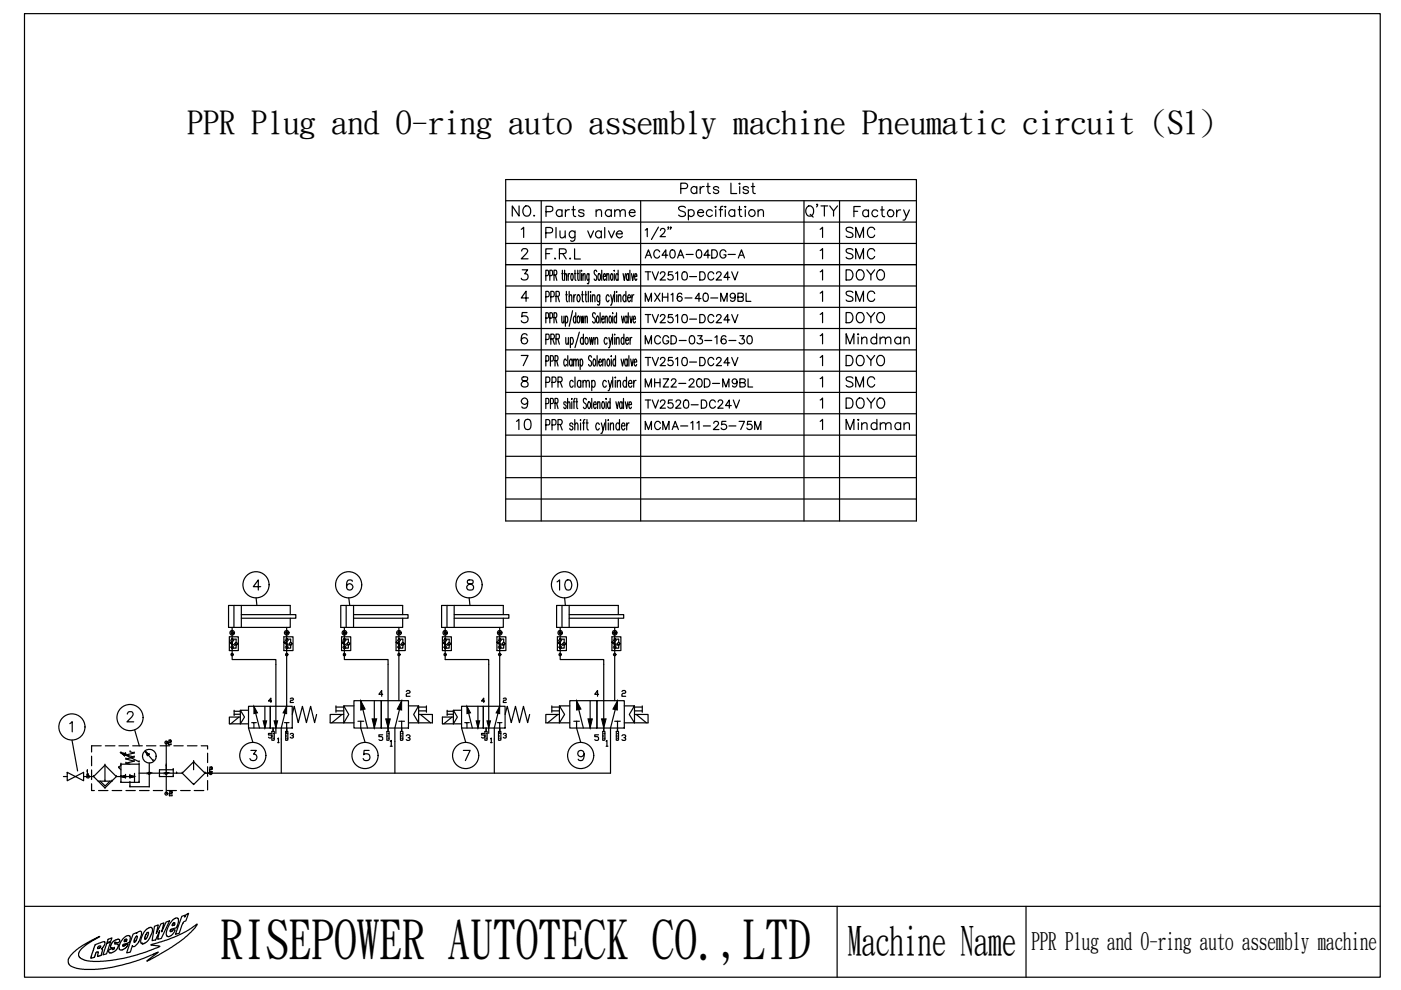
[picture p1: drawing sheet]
<svg xmlns="http://www.w3.org/2000/svg" width="297mm" height="210mm" viewBox="0 0 297 210" stroke-linecap="round" stroke-linejoin="round" font-family="sans-serif">
<path d="M5.2 2.9h287.4v204.3h-287.4z" fill="none" stroke="#000" stroke-width=".25"/>
<g fill="none" stroke="#000" stroke-width=".25">
<path d="M44 163.9h85.4M5.2 192.2h287.4M22.9 199.2l.8-.3-.2 .7-.8 .3zM24.4 199.9h.1M24.4 199.9a.36 .36 0 0 0 .2 .3 .36 .36 0 0 0 .4 0l.1 .4-.3 .7-1 .7h-.7l-.1-.3 .1-.4 .7-.2 .1 .3 .3-.3M24.4 199.9l.2-.1a.44 .44 0 0 0 .6 0 .44 .44 0 0 0 0-.6h-.6l-.6 .4-.5 .9a.46 .46 0 0 0 .2 .5 .46 .46 0 0 0 .5 0v.1M26.2 198.9l.5-.4 .5-.2 .3 .1 .1 .3-.1 1-1 .4a.33 .33 0 0 0-.4 .1 .33 .33 0 0 0 0 .4l.7-.3 .4-.1v.1l-.6 .7-.5 .4h-.5l-.3-.1v-.8l.1-.5zM26.4 199.3l.1-.1a.21 .21 0 0 1 .4 0 .21 .21 0 0 1-.2 .3l-.1 .1a.19 .19 0 0 1-.3 0 .19 .19 0 0 1 .1-.3zM28.2 198l.7-.2v.1l.7-.4h.3a3.5 3.5 0 0 1-1.6 3.2l-.2-.1v-.1l-.5 1.4-.7 .1zM28.8 198.6a.22 .22 0 0 1 .3 0 .22 .22 0 0 1 0 .3l-.3 .5a.27 .27 0 0 1-.1 .3 .27 .27 0 0 1-.3 0zM30.7 197.4l.4-.5 .7-.2a.65 .65 0 0 1 .6 .4 .65 .65 0 0 1-.2 .7l-1 1.8-.6 .5h-.4l-.3-.2-.1-.6zM31.2 197.7a.25 .25 0 0 1 .3 .2 .25 .25 0 0 1-.1 .3l-.4 .8a.21 .21 0 0 1-.3 .1 .21 .21 0 0 1 0-.4z"/>
<path d="M32.8 196.4l.8-.3-.5 1.8 1-2 .6-.2-.4 1.9 .9-2.1 .8-.3-1.8 3.8-.8 .2 .5-1.9-.9 2-.8 .1zM36.4 195.3l1-.7a.7 .7 0 0 1 .3 1.2l-.1 .6a.84 .84 0 0 1-1 .5l-.5 .3a.23 .23 0 0 0 .1 .4 .23 .23 0 0 0 .3-.3h.1a.29 .29 0 0 1 .4-.1 .29 .29 0 0 1-.1 .5l-.4 .5-.6 .4h-.4l-.2-.3-.1-.6 .3-.8zM36.8 195.7a.24 .24 0 0 1 .3 .1 .24 .24 0 0 1-.2 .3l-.1 .1a.21 .21 0 0 1-.3 0 .21 .21 0 0 1 .1-.3zM36.9 196.1h.1M38.6 194.3l.7-.3-.2 .5 .3-.5 .6-.4-.7 1.7a.95 .95 0 0 0-.7 .9l-.6 1.7-.8 .2zM177.5 192.2v15M217.5 192.2v15M15.4 202.2l2.2-1.8 3.6-1.8-2.8 1.7-1.2 .9-.5 1v.4l.3 .5 1.5 .6 2.7 .1 2.6-.2 3.6-.7 3.4-1 3.1-1.2-.3-.2-1.6-.2 5-1.6 2.5-1.2 2.3-1.6-.8 1.3-2.5 2.2-2.9 1.9-4.5 2.5 2.5-1.9-4.9 1.9-5 1.3-3.6 .4h-2.6l-1.9-.4-1-.7-.1-.9zM20.1 200.3l1.4-.5a.4 .4 0 0 1 .4-.2 .4 .4 0 0 1 .4 .3l-.2 .5-.6 .7 .2 .2-.2 .9a.68 .68 0 0 1-.8 .5v-.4a.27 .27 0 0 0 .2-.3 .27 .27 0 0 0-.3-.2l-.3 .2-.2 .9-.5 .2a.23 .23 0 0 1-.4 0 .23 .23 0 0 1 .2-.4zM20.8 200.8l.1-.2a.23 .23 0 0 1 .4-.1 .23 .23 0 0 1-.1 .4l-.2 .2a.18 .18 0 0 1-.2 0 .18 .18 0 0 1-.1-.3zM21.1 201h.1M21.7 201.2h.1"/>
<path d="M22.6 200l.8-.3-.8 2.5-.8 .3zM24.2 201.1h.1M30.3 200.1h.1"/>
</g>
<!-- layer: 1 -->
<g fill="none" stroke="#000" stroke-width=".25">
<path d="M48.6 135h1.9v2.9h-1.9zM48.7 136.2l.4 .3-.4-.3 .5 .2-.1 .1zM48.9 135.7a1.06 1.06 0 0 1 0 1.6M49.3 137.4h.1M49.2 135.5l.1 .1zM49.2 136.5l-.5-.3 .4 .4 .2-.2-.6-.2 1.1 .6M49.2 133v6.8h9.3v15.7M49.2 135.5h.9v.7M49.6 135.7a1.02 1.02 0 0 0 0 1.6M49.6 128.4v4.6M49.7 136.5l.4 .3 .3-.3M50.1 136.8v.6h-.9"/>
<path d="M51.2 130.3h11.5v.8h-11.5M51.2 128.4v4.6M60.2 135h1.9v2.9h-1.9zM60.2 136.2l.4 .3-.4-.3 .5 .2-.1 .1zM60.4 135.7a1.06 1.06 0 0 1 0 1.6M60.7 135.5l.1 .1zM60.7 136.5l-.5-.3 .5 .4 .1-.2-.6-.2 1.1 .6M60.8 137.4h.1M60.8 135.5h.8v.7M60.8 133v5.8M60.8 139v10.7l-1.2 4.7v9.5M60.9 137.4h.1"/>
<path d="M61.2 135.7a.99 .99 0 0 0 0 1.6M61.3 136.5l.3 .3 .4-.3M61.5 130.3v-1.9h-13v4.6h13v-1.9M61.6 136.8v.6h-.8M72.4 135h2v2.9h-2zM72.5 136.2l.4 .3-.4-.3 .5 .2-.1 .1zM72.7 135.7a1.06 1.06 0 0 1 0 1.6M73 135.4h.1v.2zM73 135.5l.1 .1zM73 136.5l-.5-.3 .4 .4 .2-.2-.6-.2 1.1 .6M73.1 137.4h.1M73 137.3l.1 .2z"/>
<path d="M73 133v6.8h9.3v15.3M73 135.5h.9v.7M73.4 135.7a.99 .99 0 0 0 0 1.6M73.4 128.4v4.6M73.5 136.5l.4 .3 .3-.3M73.9 136.8v.6h-.9M75 130.3h11.5v.8h-11.5M75 128.4v4.6M84 135h1.9v2.9h-1.9zM84 136.2l.4 .3-.4-.3 .6 .2-.1 .1zM84.2 135.7a1.06 1.06 0 0 1 0 1.6M84.5 135.5l.2-.1-.2 .1 .2 .1z"/>
<path d="M84.5 136.5l-.5-.3 .5 .4 .1-.2-.6-.2 1.1 .6M84.6 137.4h.1M84.6 133v5.8M84.6 139v9.6M84.6 135.5h.8v.7M84.7 137.4h.1M84.9 135.7a.99 .99 0 0 0 0 1.6M85.1 136.5l.3 .3 .4-.3M85.4 130.3v-1.9h-13.2v4.6h13.2v-1.9M85.4 136.8v.6h-.8M93.8 135h1.9v2.9h-1.9zM93.8 136.2l.5 .3-.5-.3 .5 .2v.1z"/>
<path d="M94 135.7a1.02 1.02 0 0 1 .1 1.6M94.4 137.4h.1M94.3 135.5l.1 .1zM94.3 136.5l-.5-.3 .5 .4 .1-.2-.6-.2 1.1 .6M94.4 133v6.8h9.2v15.7M94.4 135.5h.8v.7M94.5 137.4h.1M94.8 135.7a1.02 1.02 0 0 0-.1 1.6M94.8 128.4v4.6M94.9 136.5l.3 .3 .4-.3M95.2 136.8v.6h-.8M96.3 130.3h11.6v.8h-11.6"/>
<path d="M96.3 128.4v4.6M105.4 135h1.9v2.9h-1.9zM105.4 136.2l.4 .3-.4-.3 .5 .2-.1 .1zM105.6 135.7a1.02 1.02 0 0 1 0 1.6M106 137.4h.1M105.9 135.5l.1 .1zM105.9 136.5l-.5-.3 .5 .4v-.2l-.5-.2 1.1 .6M105.9 135.5h.9v.7M105.9 133v5.8M105.9 139v10.7l-1.1 4.7v9.5M106.1 137.4h.1M106.3 135.7a1.02 1.02 0 0 0 0 1.6"/>
<path d="M106.4 136.5l.4 .3 .3-.3M106.7 130.3v-1.9h-13.1v4.6h13.1v-1.9M106.8 136.8v.6h-.9M118.2 135h1.9v2.9h-1.9zM118.2 136.2l.4 .3-.4-.3 .5 .2-.1 .1zM118.4 135.7a1.02 1.02 0 0 1 0 1.6M118.8 137.4h.1M118.7 135.5l.1 .1zM118.7 136.5l-.5-.3 .4 .4 .2-.2-.6-.2 1.1 .6M118.8 133v6.8h9.2v15.3M118.8 135.5h.8v.7M118.9 137.4h.1"/>
<path d="M119.1 135.7a1.06 1.06 0 0 0 0 1.6M119.2 128.4v4.6M119.2 136.5l.4 .3 .4-.3M119.6 136.8v.6h-.8M120.7 130.3h11.5v.8h-11.5M120.7 128.4v4.6M129.7 135h1.9v2.9h-1.9zM129.8 136.2l.4 .3-.4-.3 .5 .2-.1 .1zM129.9 135.7a1.02 1.02 0 0 1 .1 1.6M130.4 137.4h.1M130.3 135.5l.1 .1zM130.3 136.5l-.5-.3 .4 .4 .1-.2-.5-.2 1.1 .6"/>
<path d="M130.3 135.5h.9v.7M130.3 133v5.8M130.3 139v9.6M130.5 137.4h.1M130.7 135.7a1.02 1.02 0 0 0 0 1.6M130.8 136.5l.4 .3 .3-.3M131.1 130.3v-1.9h-13.1v4.6h13.1v-1.9M131.2 136.8v.6h-.9M21.4 158.1h-2v1.3M22.3 158.1h2.1M25.2 158.1h2M25.6 159.6h.1"/>
<path d="M25.6 159.6l3.9 1.9M25.6 159.6l.8 .6M25.6 159.6l1 .2M26.6 159.8h.1M26.6 159.8l-.2 .4M27.6 159.4h.1M27.6 159.4l.8 .3M28.1 158.1h2.1M28.4 159.7h.1M28.4 159.7l-1.7 .4M30.9 159.4h.1M30.9 159.4l.7 .5"/>
<path d="M30.9 159.4l.4 .8M30.9 159.5l1.6 1.8M31.1 158.1h1.9M31.6 159.9h.1M31.6 159.9l-.3 .3M33.9 158.1h2.1M35.2 157.4h.1M35.2 157.4v10.8M35.7 157.6h.1M35.7 157.9h.1M35.7 157.6v.3M35.7 157.9h.6"/>
<path d="M35.9 157h.1M35.9 157.5h.1M35.9 157l-.2 .2M35.9 157h.2M35.9 157.5h.2M35.9 157.5l-.2 .1M36.1 157h.1M36.1 157.5h.1M36.1 157l.2 .2M36.3 157.2h.1M36.3 157.3h.1M36.3 157.9h.1"/>
<path d="M36.3 157.2v.1M36.3 157.3l-.2 .2M36.9 158.1h1.9M39.7 158.1h2.1M42.7 158.1h1.3v.7M44 159.7v2M49.6 150.6v1.1M49.6 150.8h1.4M49.6 151.4h1.4M50.7 152l-1.8 1.5M51 150.6v2.9h1.7M52.7 149.7h4.6v4.7h-4.6z"/>
<path d="M52.7 150.6h-1.7l.8 1.4-.8 1.5h-2.4v-1.5h2.4M53.4 153.2h.4v1.2M53.8 149.7l1.2 4.7M53.9 153.2h.4M56.2 149.7v4.7M57.3 149.7h4.7v4.7h-4.7zM57.6 155.1h.6v1.8l-.3 .1-.3-.1zM57.6 156.1h.3M57.9 155.5h.3M57.9 156.5h.3M57.9 154.4v.7M60.3 153.2h.5v2.3"/>
<path d="M60.6 155.1h.4v1.8l-.2 .1-.2-.1zM60.6 156.1h.2M60.8 155.5h.2M60.8 156.5h.2M60.8 153.2h.5M62 151.5l.4-1.8 .8 3.5 .9-3.5 .9 3.5 .9-3.5 .8 3.5 .4-1.7M71.2 149.7v1.3M71.2 149.9h1.7M71.2 150.7h1.7M72.5 151.5l-2.2 1.8M72.9 149.7v3.6h2.1M75 148.6h5.8v5.8h-5.8z"/>
<path d="M75 149.7h-2.1l1 1.8-1 1.8h-2.9v-1.8h2.9M75.9 152.9h.6v1.5M76.5 148.6l1.4 5.8M76.5 152.9h.6M79.4 148.6v5.8M80.8 148.6h5.8v5.8h-5.8zM82 155.1h.5v1.8l-.2 .1-.3-.1zM82 156.1h.3M82.3 155.5h.2M82.3 156.5h.2M84.6 152.9h.6v2.2M84.9 155.1h.5v1.8l-.2 .1-.3-.1z"/>
<path d="M84.9 156.1h.3M85.2 152.9h.6M85.2 148.6l-1.5 5.8v9.5M85.2 155.5h.2M85.2 156.5h.2M86.6 149.7h2.2l-1.1 1.8 1.1 1.8h2.9v-1.8h-2.9M88.8 149.7v3.6h-2.2M88.8 149.9h1.6M88.8 150.7h1.6M89.1 151.5l2.2 1.8M90.4 149.7v1.3M94.8 150.8h1.3"/>
<path d="M94.8 151.4h1.3M94.8 150.6v1.1M95.8 152l-1.7 1.5M96.1 150.6v2.9h1.8M97.9 149.7h4.6v4.7h-4.6zM97.9 150.6h-1.8l.9 1.4-.9 1.5h-2.3v-1.5h2.3M98.5 153.2h.5v1.2M99 149.7l1.1 4.7M99 153.2h.5M101.3 149.7v4.7M102.5 149.7h4.6v4.7h-4.6zM102.8 155.1h.5v1.8l-.2 .1-.3-.1z"/>
<path d="M102.8 156.1h.3M103.1 155.5h.2M103.1 156.5h.2M103.1 154.4v.7M105.5 153.2h.4v2.3M105.7 155.1h.5v1.8l-.3 .1-.2-.1zM105.7 156.1h.2M105.9 153.2h.5M105.9 155.5h.3M105.9 156.5h.3M107.1 151.5l.5-1.8 .8 3.5 .9-3.5 .8 3.5 .9-3.5 .9 3.5 .4-1.7M117 149.9h1.6"/>
<path d="M117 150.7h1.6M117 149.7v1.3M118.3 151.5l-2.2 1.8M118.6 149.7v3.6h2.2M120.8 148.6h5.8v5.8h-5.8zM120.8 149.7h-2.2l1.1 1.8-1.1 1.8h-2.9v-1.8h2.9M121.7 152.9h.5v1.5M122.2 152.9h.6M122.2 148.6l1.5 5.8M125.1 148.6v5.8M126.6 148.6h5.8v5.8h-5.8zM127.8 155.1h.5v1.8l-.3 .1-.2-.1z"/>
<path d="M127.8 156.1h.2M128 155.5h.3M128 156.5h.3M130.3 152.9h.6v1.5M130.9 152.9h.6M130.9 148.6l-1.5 5.8v9.5M132.4 149.7h2.1l-1.1 1.8 1.1 1.8h2.9v-1.8h-2.9M134.5 149.7v3.6h-2.1M134.5 149.9h1.7M134.5 150.7h1.7M134.9 151.5l2.2 1.8M136.2 149.7v1.3"/>
<path d="M13.4 164.6h.9M14.3 163.8l1.7 .8-1.7 .9zM16 164.6l1.7-.8v1.7zM17.7 164.6h2.1M18.4 164.2h.3M18.5 163.4h.1M18.5 164.2h.1M18.5 163.4l-.1 .1M18.5 163.4v.8M18.7 164.6h.1M18.7 164.2h.1M19.4 166.2v1.4h.6"/>
<path d="M19.4 160.3v2.1M19.4 163.3v2M19.8 164.6h.1M19.8 164.6l2.5 2.5M20.8 165.6h2.9M20.9 167.6h2M21.2 165.6l1.1 1 1-1M22.3 167.1h.1M22.3 162.2h.1M22.3 165.6h.1M22.3 162.2l-2.5 2.4M22.3 162.2v3.4"/>
<path d="M22.3 162.2l2.4 2.4M23.7 165.6h.1M23.8 167.6h2M24.7 164.6h.1M24.7 164.6l-2.4 2.5M24.7 164.6h3.8M25.2 162.7h.1M25.2 162.7l.4 .5M25.6 162.2h.1M25.6 164.6h.1M25.6 165.9h.1M25.6 162h.1"/>
<path d="M25.6 162.2l-.4 .5M25.6 162h3.9M25.6 165.9h3.9M25.6 164.6l1 .3M25.6 162v3.9M26.4 160.2h.1M26.6 164.4h.1M26.6 164.9h.1M26.6 164.4l-1 .2M26.6 164.4v.5M26.7 160.9h.1M26.7 160.1h.1"/>
<path d="M26.7 161.8h.1M26.7 160.9l1.7 .5M26.7 160.1l1.7 .4M26.7 161.8l.8 .2M26.7 167.6h2M27.5 165.9h.1M27.5 164.9h.1M27.5 164.4h.1M27.5 166.8h.1M27.5 164.4v.5M27.5 165.9v.9M27.5 164.4l1 .2"/>
<path d="M27.5 166.8h4.2M28.4 160.5h.1M28.4 161.4h.1M28.4 160.5l-1.7 .4M28.4 161.4l-1.7 .4M28.5 164.6h.1M28.5 164.2h.1M28.5 164.6l-1 .3M28.5 164.2v1.7M29.5 162h.1M29.5 161.5h.1M29.5 163.9h8"/>
<path d="M29.5 165.9h.1M29.5 162v3.9M29.6 167.6h2M31.3 160.2h.1M31.7 163.9h.1M31.7 163.9v2.9M31.7 161.8v2.1M32.5 161.3h.1M32.5 167.6h2M33.8 164.6h.1M33.8 164.6h2.9M35.2 168.2h.1"/>
<path d="M35.2 162.4h.1M35.2 162v.4M35.4 167.6h2M35.9 168.4h.1M35.9 168.7h.1M35.9 168.4v.3M35.9 168.7h.6M36.1 167.9h.1M36.1 168.3h.1M36.1 167.9l-.2 .1M36.1 167.9h.2M36.1 168.3h.2"/>
<path d="M36.1 168.3l-.2 .1M36.3 167.9h.1M36.3 168.3h.1M36.3 167.9l.2 .1M36.5 168h.1M36.5 168.1h.1M36.5 168.7h.1M36.5 168v.1M36.5 168.1l-.2 .2M36.7 163.2h.1M36.7 164.6h.1M36.7 163.2h-2.9v1.4"/>
<path d="M36.7 163.2v1.4M37.5 163.9h.1M37.5 163.9h1.1M38.3 167.6h2M38.6 163.9h.1M38.6 163.9l2.4 2.4M41 166.3h.1M41 161.5h.1M41 161.5l2.5 2.4M41 161.5v1.7M41 161.5l-2.4 2.4M41.2 167.6h2"/>
<path d="M42.5 163.9h.1M43.5 163.9h.1M43.5 163.9l-2.5 2.4M43.5 163.9h1.1M44 162.6v2M44 165.5v2M44.4 163.3h.1M44.4 163.6h.1M44.4 163.6h.6M44.4 163.3v.3M44.6 162.7h.1M44.6 163.2h.1"/>
<path d="M44.6 162.7l-.2 .2M44.6 162.7h.3M44.6 163.2h.3M44.6 163.2l-.2 .1M44.6 163.9h.1M44.9 162.7h.1M44.9 163.2h.1M44.9 162.7l.1 .2M45 162.9h.1M45 163h.1M45 162.9v.1M45 163l-.1 .2"/>
<circle cx="49.2" cy="135.5" r=".09"/>
<circle cx="49.2" cy="137.4" r=".09"/>
<circle cx="49.2" cy="137.4" r=".13"/>
<circle cx="49.2" cy="135.5" r=".12"/>
<circle cx="50.1" cy="136.5" r=".25"/>
<circle cx="60.8" cy="135.5" r=".13"/>
<circle cx="60.8" cy="137.4" r=".12"/>
<circle cx="60.8" cy="137.4" r=".07"/>
<circle cx="60.8" cy="135.5" r=".07"/>
<circle cx="61.6" cy="136.5" r=".25"/>
<circle cx="73" cy="135.5" r=".13"/>
<circle cx="73" cy="137.4" r=".12"/>
<circle cx="73.9" cy="136.5" r=".25"/>
<circle cx="84.6" cy="137.4" r=".09"/>
<circle cx="84.6" cy="137.4" r=".13"/>
<circle cx="84.6" cy="135.5" r=".11"/>
<circle cx="85.4" cy="136.5" r=".25"/>
<circle cx="94.4" cy="135.5" r=".1"/>
<circle cx="94.4" cy="137.4" r=".14"/>
<circle cx="94.4" cy="135.5" r=".13"/>
<circle cx="94.4" cy="137.4" r=".08"/>
<circle cx="95.2" cy="136.5" r=".25"/>
<circle cx="105.9" cy="135.5" r=".1"/>
<circle cx="105.9" cy="137.4" r=".12"/>
<circle cx="106" cy="137.4" r=".08"/>
<circle cx="106" cy="135.5" r=".12"/>
<circle cx="106.8" cy="136.5" r=".25"/>
<circle cx="118.8" cy="135.5" r=".1"/>
<circle cx="118.8" cy="137.4" r=".14"/>
<circle cx="118.8" cy="137.4" r=".08"/>
<circle cx="118.8" cy="135.5" r=".12"/>
<circle cx="119.6" cy="136.5" r=".25"/>
<circle cx="130.3" cy="135.5" r=".1"/>
<circle cx="130.3" cy="137.4" r=".12"/>
<circle cx="130.3" cy="137.4" r=".08"/>
<circle cx="130.3" cy="135.5" r=".12"/>
<circle cx="131.2" cy="136.5" r=".25"/>
<circle cx="31.6" cy="160.3" r="1.44"/>
<circle cx="31.7" cy="163.9" r=".2"/>
<circle cx="35.3" cy="164" r=".2"/>
</g>
<g fill="#000" stroke="#000" stroke-width=".21">
<path d="M25.6 159.6l1 .2-.2 .4zM30.9 159.4l.7 .5-.3 .3zM53.8 149.7l.8 1.4-.8 .2zM55.8 152.8h.7l-.3 1.6zM58.1 152.8h.8l-.4 1.6zM60.8 149.7v1.6l-.8-.2zM76.5 148.6l.9 1.7-.9 .3zM78.9 152.4h1l-.5 2zM81.8 152.4h.9l-.4 2zM85.2 148.6v2l-1-.3zM99 149.7l.8 1.4-.8 .2zM101 152.8h.7l-.4 1.6z"/>
<path d="M103.2 152.8h.8l-.4 1.6zM105.9 149.7v1.6l-.7-.2zM122.2 148.6l1 1.7-1 .3zM124.7 152.4h.9l-.5 2zM127.5 152.4h1l-.5 2zM130.9 148.6v2l-1-.3zM25.6 164.6l1-.2v.5zM27.5 164.4l1 .2-1 .3zM31.5 163.9h.4l-.4 .2zM31.5 163.8h.3l-.3 .1zM31.5 163.8h.3zM31.5 163.9l.3-.1 .1 .1z"/>
<path d="M35.1 163.9h.4l-.4 .2zM35.1 164.1h.3zM35.1 163.9l.3-.1 .1 .1zM35.1 164.1l.4-.2z"/>
<path d="M31.5 164.1h.3zM31.5 164.1l.4-.2z"/>
<path d="M35.1 163.8v.1l.3-.1zM35.1 163.8h.3z"/>
</g>
<!-- layer: TEXT -->
<g fill="none" stroke="#000" stroke-width=".25">
<path d="M57.6 148.6h-.7l.5-.6v.9M57.6 155.5h-.7v.3l.7 .2-.2 .5h-.3l-.2-.2M58.9 156.6l.1-.1v1M58.9 157.5h.3M61.5 148.2l.2-.2h.3l.2 .2-.2 .3h-.3l-.2 .1v.3h.7M61.5 155.7l.2-.2h.3l.2 .3-.3 .2M62 156l.2 .1-.2 .4h-.3l-.2-.2M81.1 147.2h-.8l.6-.8v1.2M81.1 155.8h-.8v.4h.6l.2 .2v.4l-.2 .2-.6-.2M82.7 157.2l.3-.2v1.2M82.7 158.2h.5M86.1 146.6l.2-.2h.4l.2 .2-.2 .4h-.4l-.2 .2v.4h.8"/>
<path d="M86.1 156l.2-.2h.4l.2 .2-.2 .4h-.2M86.7 156.4l.2 .2-.2 .4-.6-.2M102.7 148.6h-.6l.5-.6v.9M102.7 155.5h-.6v.3l.6 .2v.3l-.1 .2-.5-.2M104 156.6l.2-.1v1M104 157.5h.3M106.7 148.2l.2-.2h.3l.1 .3-.1 .2h-.3l-.2 .4h.6M106.7 155.7l.2-.2h.3l.1 .3-.3 .2M107.2 156l.1 .1-.1 .4h-.3l-.2-.2M126.9 147.2h-.8l.6-.8v1.2M126.9 155.8h-.8v.4h.6l.2 .2v.4l-.2 .2-.6-.2M128.5 157.2l.2-.2v1.2"/>
<path d="M128.5 158.2h.4M131.9 146.6l.2-.2h.4l.2 .2-.2 .4h-.4l-.2 .2v.4h.8"/>
</g>
<!-- layer: CONNECTIONS -->
<g fill="none" stroke="#000" stroke-width=".25">
<circle cx="49.2" cy="134.2" r=".25"/>
<circle cx="49.2" cy="138.8" r=".25"/>
<circle cx="49.2" cy="134.2" r=".5"/>
<circle cx="60.8" cy="138.8" r=".25"/>
<circle cx="60.8" cy="134.1" r=".24"/>
<circle cx="60.8" cy="134.2" r=".48"/>
<circle cx="73" cy="138.8" r=".25"/>
<circle cx="73" cy="134.1" r=".24"/>
<circle cx="73" cy="134.2" r=".48"/>
<circle cx="84.6" cy="134.1" r=".24"/>
<circle cx="84.6" cy="138.8" r=".23"/>
<circle cx="84.6" cy="134.2" r=".48"/>
<circle cx="94.4" cy="134.2" r=".48"/>
<circle cx="94.4" cy="134.2" r=".25"/>
<circle cx="94.4" cy="138.8" r=".24"/>
<circle cx="105.9" cy="134.2" r=".48"/>
<circle cx="105.9" cy="134.2" r=".26"/>
<circle cx="106" cy="138.8" r=".24"/>
<circle cx="118.8" cy="134.2" r=".48"/>
<circle cx="118.8" cy="134.2" r=".25"/>
<circle cx="118.8" cy="138.8" r=".24"/>
<circle cx="130.3" cy="134.2" r=".48"/>
<circle cx="130.3" cy="134.2" r=".25"/>
<circle cx="130.3" cy="138.8" r=".24"/>
<circle cx="35.3" cy="157.4" r=".31"/>
<circle cx="18.6" cy="164.6" r=".3"/>
<circle cx="35.3" cy="168.3" r=".31"/>
<circle cx="44.7" cy="163.9" r=".29"/>
</g>
<g fill="none" stroke="#000" stroke-width=".25">
<path d="M107.2 38.1h87.1v72.4h-87.1zM144.3 40h1a.57 .57 0 0 0 .5-.6 .57 .57 0 0 0-.5-.6h-1v2.2M147.7 39.9a.68 .68 0 0 0-1-.1 .68 .68 0 0 0 0 1 .68 .68 0 0 0 1-.1M147.7 39.6v1.4M148.4 39.6v1.4M149.3 39.6a.79 .79 0 0 0-.9 .6M149.8 39.6h.7M150.1 38.8v1.8l.1 .3 .4 .1M152.4 39.9a.64 .64 0 0 0-.6-.4 .64 .64 0 0 0-.6 .4l.2 .2 .9 .3 .1 .3a.64 .64 0 0 1-.6 .4 .64 .64 0 0 1-.6-.4M155 38.8v2.2h1.2M156.7 39l.1-.2 .1 .2zM156.8 39.6v1.4"/>
<path d="M158.7 39.9a.64 .64 0 0 0-.6-.4 .64 .64 0 0 0-.5 .4v.2l1 .3 .1 .3a.64 .64 0 0 1-.6 .4 .64 .64 0 0 1-.5-.4M159.3 39.6h.7M159.6 38.8v1.8l.1 .3 .4 .1M107.2 56.1h87.1M107.2 51.6h87.1M107.2 47.1h87.1M107.2 42.6h87.1M110.5 48.6l.5-.4v2.1M110.6 53.2l.1-.3 .3-.2 .7 .1a.46 .46 0 0 1 0 .7l-1.2 1.4h1.5M110.7 57.2h1.2l-.7 .9a.68 .68 0 0 1 .8 .7 .68 .68 0 0 1-1 .6l-.4-.2-.1-.2M114.8 42.6v67.9M115.7 49.4h1a.57 .57 0 0 0 .5-.6 .57 .57 0 0 0-.5-.6h-1v2.2"/>
<path d="M115.7 58.4h.4a.63 .63 0 0 0 .2-.7 .63 .63 0 0 0-.6-.4v2.2M115.7 53.8h.8M116.6 58.4h.4a.63 .63 0 0 0 .2-.7 .63 .63 0 0 0-.6-.4v2.2M117.1 52.8h-1.4v2.1M117.5 58.3l.5-.1 .1-.5-.3-.4h-.3v2.2M117.7 54.7v.2l.1-.1M117.8 58.3l.3 1.2M117.9 48.2v2.2M118.6 53.8l1.2-.1 .2-.3v-.4l-.5-.2h-.9v2.1M118.7 49l.1 1.3 .5 .1 .5-.4M119.1 58h.3M119.2 57.3v1.7l.3 .5"/>
<path d="M119.3 53.8l.7 1.1M119.7 58.4l.1-.3 .2-.1 .1 1.5M119.7 57.3v2.2M119.8 49v1.4M120.5 58v1.5M120.8 58l-.2 .1-.1 .5M120.9 54.7l-.1 .1h.2M121.1 58.1l.1-.1a1 1 0 0 1 0 1.5l-.2-.7zM121.8 58h.3M121.8 52.8v2.1h1.2M121.9 49v1.6a.57 .57 0 0 1-.3 .5 .57 .57 0 0 1-.6-.1M121.9 49.3a.68 .68 0 0 0-1-.1 .68 .68 0 0 0 0 1 .68 .68 0 0 0 1-.1"/>
<path d="M121.9 57.3v1.7l.2 .5M122.4 58h.3M122.5 57.3v1.7l.2 .5M123 57.3v2.2M123.3 57.3v.2zM123.3 58v1.5M123.6 58.4l.1-.3 .2-.1 .2 1.5M123.6 58v1.5M124.6 49l.6 1.4 .6-1.4M124.9 58l-.1 2-.1 .2-.2-.1M124.9 58.3l-.2-.3a.92 .92 0 0 0 0 1.5l.2-.3M126.5 57.6l-.1-.3a.61 .61 0 0 0-.4 .6 .61 .61 0 0 0 .4 .5l.1 .4-.1 .5-.2 .2-.2-.3"/>
<path d="M127 58a.92 .92 0 0 1 0 1.5l-.2-.7zM127.5 49.3a.68 .68 0 0 0-1-.1 .68 .68 0 0 0 0 1 .68 .68 0 0 0 1-.1M127.5 49v1.4M127.6 57.3v2.2M127.9 58.6h.5l-.2-.6a1 1 0 0 0 0 1.5l.2-.3M128.2 48.2v2.2M128.6 58.4l.2-.3 .2-.1 .1 1.5M128.6 58v1.5M129 49l.7 1.4 .6-1.4M129.6 58.1l.1-.1a1 1 0 0 1 0 1.5l-.3-.7zM130.2 57.3v.2zM130.2 58v1.5"/>
<path d="M130.7 49.6h1.2a.67 .67 0 0 0-.9-.6 .67 .67 0 0 0-.2 1.1 .64 .64 0 0 0 .6 .4 .64 .64 0 0 0 .5-.4M131 58.3l-.1-.3a.92 .92 0 0 0 0 1.5l.1-.3M131 57.3v2.2M132.1 58l.3 1.5 .2-1.5M133.3 58.3l-.2-.3a1 1 0 0 0 0 1.5l.2-.3M133.3 58v1.5M133.5 57.3v2.2M133.9 58l.2 1.5 .3-1.5M135.8 42.6v67.9M136.8 48.8l.4-.4v1.8M139.6 48.1l-1.5 2.7M140 48.9l.4-.5h.3l.3 .4-.2 .6-.9 .8h1.2"/>
<path d="M141.8 48.2h-.2h.2l-.2 .4M142.3 48.2h-.2h.2l-.2 .4M145.3 44a.82 .82 0 0 0-1.4 .3l.4 .4 .8 .3 .2 .6a.97 .97 0 0 1-1.4 0M146 44.8a.69 .69 0 0 1 1-.1 .69 .69 0 0 1 0 1 .69 .69 0 0 1-1-.1M146 44.5v2.1M147.9 45.1h1.3a.68 .68 0 0 0-1.1-.5 .68 .68 0 0 0 .1 1.2 .63 .63 0 0 0 1-.2M151 44.8a.71 .71 0 0 0-1-.1 .71 .71 0 0 0 0 1 .71 .71 0 0 0 1-.1M151.6 43.8h.2v.2zM151.8 44.5v1.4M152.5 44.5h.7M153.3 43.7l-.4 .1-.1 .3v1.8M153.7 43.8h.2l-.1 .2z"/>
<path d="M153.8 44.5v1.4M155.8 44.8a.71 .71 0 0 0-1.1-.1 .71 .71 0 0 0 0 1 .71 .71 0 0 0 1.1-.1M155.8 44.5v1.4M156.5 44.5h.7M156.8 43.7v1.8l.1 .3 .4 .1M158 43.7l.1 .1-.1 .2zM158 44.5v1.4M160.7 44.9l.5-.4h.5l.2 1.4M160.7 44.5v1.4M170.5 42.6v67.9M171.1 44l.4-.3a1.12 1.12 0 0 1 1.1 .8 1.12 1.12 0 0 1-.5 1.2 1.03 1.03 0 0 1-1.2-.4 1.03 1.03 0 0 1 .2-1.3zM171.8 45.4l.6 .6"/>
<path d="M173.3 43.4h-.2h.2l-.2 .5M173.9 48.6l.5-.4v2.1M173.9 57.6l.5-.4v2.2M173.9 53.1l.5-.4v2.2M174.1 43.7h1.4M174.8 43.7v2.1M175.9 43.7l.8 1 .9-1M176.7 44.7v1.1M178 42.6v67.9M181 44.8h.8M182.4 43.8h-1.4v2.1M184.1 44.8a.69 .69 0 0 0-1-.1 .69 .69 0 0 0 0 1 .69 .69 0 0 0 1-.1"/>
<path d="M184.1 44.5v1.4M186.1 44.8a.69 .69 0 0 0-1-.1 .69 .69 0 0 0 0 1 .69 .69 0 0 0 1-.1M186.7 44.5h.7M187 43.8v1.7l.1 .4h.5M190.1 44.5v1.4M191 44.5a.7 .7 0 0 0-.9 .6M191.6 44.5l.6 1.4 .6-1.4M192.2 45.9l-.3 .7-.4 .1M107.2 69.7h87.1M107.2 65.2h87.1M107.2 60.6h87.1M107.2 78.7h87.1"/>
<path d="M107.2 74.2h87.1M110.5 75.4h1.5l-1.1 2.1M110.7 80a.45 .45 0 0 0 .2 .7 .79 .79 0 0 1 .9 .3 .79 .79 0 0 1 0 .9 .86 .86 0 0 1-1.3-.3 1.11 1.11 0 0 1 1.3-1l.1-.4a.87 .87 0 0 0-1.2-.2zM111.7 66.3h-1l-.1 .9a.76 .76 0 0 1 1.2-.1 .76 .76 0 0 1-.2 1.2 .76 .76 0 0 1-1.1-.3M111.7 71.1a.6 .6 0 0 0-.9-.2 1.71 1.71 0 0 0 0 1.9 .68 .68 0 0 0 1-.3 .68 .68 0 0 0-.4-.9 .68 .68 0 0 0-.9 .6M112 63.2h-1.5l1-1.5v2.2M115.7 62.9h.5l.2-.2v-.7l-.2-.2h-.5v2.2M115.7 67.5h.4l.2-.3v-.5l-.2-.4h-.4v2.2M115.7 72h.5l.2-.2v-.6l-.2-.4h-.5v2.2M115.7 76.6l.6-.1 .1-.7-.3-.4h-.4v2.2M116.6 67.5h.4l.1-.3 .1-.5-.2-.4h-.4v2.2M116.7 76.6l.5-.1 .1-.7-.2-.4h-.4v2.2"/>
<path d="M116.8 62.9l.6-.1 .1-.6-.3-.4h-.4v2.2M116.8 71.9l.6-.1 .1-.4-.1-.5-.6-.1v2.2M117.2 71.9l.3 1.1M117.5 67.3h.3l.2-.1v-.7l-.2-.2h-.3v2.2M117.7 76.5h.4l.2-.2v-.7l-.2-.2h-.4v2.2M117.8 67.3l.3 1.2M117.9 62.8h.4l.3-.2v-.6l-.3-.2h-.4v2.2M117.9 71.9l.6-.1v-.9l-.6-.1v2.2M118 76.5l.3 1.1M118.3 62.8l.3 1.2M118.3 71.9l.3 1.1M119.1 67l.1 1.4 .2 .1 .2-.5"/>
<path d="M119.6 67v1.5M119.9 67.3l.1-.3a.93 .93 0 0 1 0 1.5l-.1-.3M119.9 67v2.2M120 71.6v1.3l.3 .1 .2-.4M120 62.5h.3M120.1 61.8v1.8l.2 .4M120.1 76.5l-.2-.4h-.2l-.2 .7 .2 .8h.2l.2-.3M120.4 75.4v2.2M120.5 71.6v1.4M120.7 62.9l.1-.3 .3-.1 .1 1.5M120.7 61.8v2.2M120.9 71.9l.2-.3a.81 .81 0 0 1 0 1.4l-.2-.3"/>
<path d="M120.9 71.6v2.1M121.3 76.5l-.2-.4a.9 .9 0 0 0 0 1.5l.2-.3M121.3 76.1v1.5M121.4 65.9l-.7 3.3M121.6 76.6l.4-.5 .1 1.5M121.6 76.1v1.5M121.7 62.5v1.5M121.9 79.9v2.2M122.1 62.5h-.2l-.2 .6M122.1 67.3l-.2-.3a.93 .93 0 0 0 0 1.5l.2-.3M122.1 66.3v2.2M122.1 76.6l.4-.5 .1 1.5"/>
<path d="M122.5 62.6l.1-.1a.85 .85 0 0 1 0 1.5l-.3-.7zM122.6 67a.93 .93 0 0 1 0 1.5l-.2-.6zM122.8 70.4l-.9 3.3M123 76.5l.2-.4a.97 .97 0 0 1 0 1.5l-.2-.3M123 76.1v2.2M123.1 67l.2 1.5 .2-1.5 .1 1.5 .2-1.5M123.3 62.5h.4M123.5 61.8v1.8v.3l.2 .1M123.7 71.9l-.2-.3a.81 .81 0 0 0 0 1.4l.2-.3M123.7 70.8v2.2M124 62.5h.4M124.1 67.5l.3-.5 .1 1.5"/>
<path d="M124.1 67v1.5M124.2 61.8v1.8v.3l.2 .1M124.2 71.6h.1a.81 .81 0 0 1 0 1.4l-.3-.6zM124.7 61.8v2.2M125 71.6l.2 1.4 .2-1.4 .2 1.4 .2-1.4M125.2 61.8v.2zM125.2 62.5v1.5M125.4 75.7l-.2-.3a.52 .52 0 0 0-.4 .4 .52 .52 0 0 0 .2 .5 .68 .68 0 0 1 .4 .7 .68 .68 0 0 1-.4 .6l-.2-.3M125.6 62.9l.2-.4 .3 .1v1.4M125.6 62.5v1.5M125.9 76.1l.3 .2 .1 .5-.2 .8-.3-.1-.1-.5zM126.1 72l.3-.4h.2l.1 1.4"/>
<path d="M126.1 71.6v1.4M126.2 66.6l-.1-.2a.46 .46 0 0 0-.5 .3 .46 .46 0 0 0 .2 .5l.3 .3 .1 .7-.2 .3-.3-.1-.1-.2M126.6 75.4v2.2M126.6 67a.93 .93 0 0 1 0 1.5l-.2-.6zM126.9 76.8h.6l-.2-.7a.9 .9 0 0 0 0 1.5l.2-.3M127.2 62.5l-.1 2-.1 .2-.3-.1M127.2 62.8l-.2-.3a.85 .85 0 0 0 0 1.5l.2-.4M127.2 66.3v2.2M127.6 67.7h.5l-.2-.7a.93 .93 0 0 0 0 1.5l.2-.3M127.8 76.6l.4-.5 .1 1.5M127.8 76.1v1.5M128.3 67.5l.3-.5 .2 1.5"/>
<path d="M128.3 67v1.5M128.7 71.9l-.2-.3a.81 .81 0 0 0 0 1.4l.2-.3M128.8 76.3l.1-.2a.97 .97 0 0 1 0 1.5l-.2-.6zM129.1 71.6l.3 1.4 .3-1.4M129.1 62.8l-.2-.3a.85 .85 0 0 0 0 1.5l.2-.4M129.3 67a.93 .93 0 0 1 0 1.5l-.2-.6zM129.4 73l-.2 .7h-.2M129.5 62.5l.3 1.5 .3-1.5M129.6 75.4v.2zM129.6 76.1v1.5M129.8 64l-.2 .7h-.2M129.9 70.8v2.2"/>
<path d="M129.9 66.3v.2zM129.9 67v1.5M129.9 79.9v2.2M130.3 61.8v2.2M130.3 70.8v.2zM130.3 71.6v1.4M130.5 79.9v.3zM130.5 76.5l-.2-.4a.97 .97 0 0 0 0 1.5l.2-.3M130.5 75.4v2.2M130.7 72l.3-.4h.2l.1 1.4M130.7 71.6v1.4M130.7 67.3l-.2-.3a.93 .93 0 0 0 0 1.5l.2-.3"/>
<path d="M130.7 66.3v2.2M130.8 61.8v.2zM130.8 62.5v1.5M131.1 62.9l.2-.4h.2l.1 1.5M131.1 62.5v1.5M131.7 76.1l.3 1.5 .3-1.5M131.8 67l.2 1.5 .3-1.5M132.3 71.9l-.4-.3a.96 .96 0 0 0 .2 1.4l.2-.3M132.3 70.8v2.2M132.7 72.2h.6l-.1-.6h-.3a.93 .93 0 0 0 .2 1.4l.2-.3M132.7 62.8l-.2-.3a.85 .85 0 0 0 0 1.5l.2-.4M132.7 61.8v2.2"/>
<path d="M132.8 79.9v2.2M133 67.3l-.2-.3a.93 .93 0 0 0 0 1.5l.2-.3M133 67v1.5M133 76.5l-.2-.4h-.1l-.3 .7 .3 .8h.1l.2-.3M133 76.1v1.5M133 63.1h.7l-.2-.6a.85 .85 0 0 0 0 1.5l.2-.4M133.2 66.3v2.2M133.3 75.4v2.2M133.5 67l.3 1.5 .3-1.5M133.6 71.6v1.4M133.7 76.1l.3 1.5 .3-1.5M134 71.6h-.3l-.1 .6"/>
<path d="M134 62.5v1.5M134.2 67.7h.5l-.1-.7a.93 .93 0 0 0 0 1.5l.1-.3M134.4 62.5l-.3 .1-.1 .5M173.9 62.2l.5-.5v2.2M173.9 66.6l.5-.3v2.1M173.9 71.2l.5-.4v2.1M173.9 75.8l.5-.4v2.1M107.2 92.3h87.1M107.2 87.7h87.1M107.2 83.2h87.1M107.2 96.7h87.1M111.9 85.1a.68 .68 0 0 1-1 .6 .68 .68 0 0 1-.2-1.1 .68 .68 0 0 1 1.1 .1 2.09 2.09 0 0 1-.2 1.8 .68 .68 0 0 1-1-.3"/>
<path d="M115.7 81.1h.6a.68 .68 0 0 0 0-1.2h-.6v2.2M115.7 85.6h.4l.2-.2 .1-.5-.3-.4h-.4v2.1M115.7 90.1h.6a.68 .68 0 0 0 0-1.1h-.6v2.2M116.7 85.6h.4l.2-.2v-.5l-.2-.4h-.4v2.1M117 81.1h.6a.68 .68 0 0 0 0-1.2h-.6v2.2M117 90.1h.6a.68 .68 0 0 0 0-1.1h-.6v2.2M117.7 85.5l.5-.1 .1-.5-.2-.4h-.4v2.1M118 85.5l.3 1.1M118.3 81l.8-.1 .1-.3-.1-.6-.8-.1v2.2M118.3 90l.8-.1 .1-.5-.3-.4h-.6v2.2M118.8 81l.4 1.1M118.8 90l.4 1.2"/>
<path d="M120 85.5l-.1-.3-.3 .1v.4l.4 .3v.3l-.1 .3h-.2l-.2-.3M120.3 85.6l.3-.4 .2 .1v1.3M120.3 84.5v2.1M121.2 84.5v.2zM121.2 85.2v1.4M121.5 90l-.3-.3-.4 .1v.4l.6 .3a.39 .39 0 0 1 0 .5 .39 .39 0 0 1-.3 .2l-.3-.4M121.5 81l-.2-.3h-.2l-.3 .6 .2 .7 .3 .1 .2-.3M121.6 85.2h.3M121.9 90.1l.3-.4 .3 .1v1.4M121.9 89v2.2M121.9 84.5l-.2 .4v1.7M122.1 85.2h.4"/>
<path d="M122.3 84.5v1.7l.2 .4M123.1 89v.2zM123.1 89.7v1.5M123.1 81l-.1-.3h-.3l-.3 .6 .2 .7 .3 .1 .2-.3M123.1 80.7v1.4M123.5 89.7h.4M123.6 81.1l.3-.4h.3l.1 1.4M123.6 80.7v1.4M124 89l-.2 .1-.1 .3v1.8M124.3 81.1l.3-.4h.3l.1 1.4M124.3 89.7h.4M124.3 84.8l-.1-.2a.47 .47 0 0 0-.5 .2 .47 .47 0 0 0 .2 .6 .65 .65 0 0 1 .4 .6 .65 .65 0 0 1-.4 .6l-.2-.3"/>
<path d="M124.4 89v1.7l.3 .5M124.7 85.3l.1-.1a.86 .86 0 0 1 0 1.4l-.2-.6zM125.5 81l.2-.3h.2l.3 .6-.2 .7-.3 .1-.2-.3M125.5 80.7v2.1M125.5 84.5v2.1M125.8 85.8h.6l-.1-.5-.2-.1a.96 .96 0 0 0 .1 1.4l.2-.3M126.7 85.6l.2-.4 .3 .1v1.3M126.7 85.2v1.4M127.1 90l-.3-.3a.79 .79 0 0 0-.5 .7 .79 .79 0 0 0 .5 .8l.3-.4M127.5 89.7l.4 1.5 .3-1.5M127.8 85.2h.1a.96 .96 0 0 1-.1 1.4l-.2-.6zM127.9 91.2l-.3 .7h-.2"/>
<path d="M128.4 89v2.2M128.5 84.5v.2zM128.5 85.2v1.4M128.6 81l-.3-.3a.76 .76 0 0 0-.5 .7 .76 .76 0 0 0 .5 .7l.3-.3M129 80.7l.4 1.4 .3-1.4M129 89v.2zM129 89.7v1.5M129.4 82.1l-.3 .7h-.2M129.4 85.5l-.2-.3a.86 .86 0 0 0 0 1.4l.2-.3M129.4 84.5v2.1M129.4 90.1l.3-.4 .3 .1 .1 1.4M129.4 89.7v1.5"/>
<path d="M130.5 80.7v1.4M130.6 85.2l.3 1.4 .2-1.4M130.9 81.1l.3-.4h.3l.1 1.4M130.9 80.7v1.4M131.3 90l-.2-.3a.79 .79 0 0 0-.5 .7 .79 .79 0 0 0 .5 .8l.2-.4M131.3 89v2.2M131.8 90.3h.7l-.2-.6a.79 .79 0 0 0-.5 .7 .79 .79 0 0 0 .5 .8l.2-.4M131.9 85.5l-.2-.3a.92 .92 0 0 0 0 1.4l.2-.3M131.9 85.2v1.4M132.2 84.5v2.1M132.6 85.2l.3 1.4 .2-1.4M132.8 81l-.2-.3a.76 .76 0 0 0-.5 .7 .76 .76 0 0 0 .5 .7l.2-.3"/>
<path d="M132.9 89.7v1.5M133.3 81.3h.7l-.1-.6h-.5l-.1 .8 .2 .6 .4-.1 .1-.2M133.3 85.8h.6l-.2-.6h-.2l-.1 .3v.8l.1 .3h.2l.2-.3M133.4 89.7a.58 .58 0 0 0-.5 .6M173.9 80.3l.5-.4v2.2M173.9 84.8l.5-.4v2.1M173.9 89.3l.5-.4v2.2M107.2 101.3h87.1M107.2 105.8h87.1M55.3 124.4h-1.6l1.1-1.4v2.1M74.7 123.2a.68 .68 0 0 0-.9-.2 1.79 1.79 0 0 0 0 2 .68 .68 0 0 0 1-.3 .68 .68 0 0 0-.5-.9 .68 .68 0 0 0-.8 .6M99.2 123a.45 .45 0 0 0 .2 .8 .88 .88 0 0 1 1 .9 .75 .75 0 0 1-.8 .4 .75 .75 0 0 1-.6-.7 1.32 1.32 0 0 1 1.2-.7l.1-.5a.87 .87 0 0 0-1.1-.2z"/>
<path d="M14.8 153.4l.5-.4v2.2M27 151.4l.2-.4 .2-.1h.4l.3 .2a.72 .72 0 0 1-.2 .9l-1 1h1.4M53.2 159.1h1.1l-.6 .8a.7 .7 0 0 1 .8 .8 .7 .7 0 0 1-1 .6l-.3-.1-.2-.4M78.3 159.1h-1.1l-.1 .9a.76 .76 0 0 1 1.2 0 .76 .76 0 0 1-.2 1.2 .76 .76 0 0 1-1.1-.4M98.2 159.1h1.5l-1 2.2M123.9 159.8a.68 .68 0 0 1-1 .6 .68 .68 0 0 1-.3-1 .68 .68 0 0 1 1.1 0 1.81 1.81 0 0 1-.2 1.8 .68 .68 0 0 1-.9-.2"/>
<circle cx="159.4" cy="45.2" r=".72"/>
<circle cx="188.8" cy="45.2" r=".71"/>
</g>
<g fill="none" stroke="#000" stroke-width=".25">
<path d="M54.3 126.8l.2 1.6M73.9 126.8l.3 1.6M99.5 126.8l.1 1.6M119.7 126.8l.2 1.6M15.3 156.9l1.2 6.6M28.6 154.8l.9 3.3M52.7 154.4l.9 3M76.5 154.4l.9 3M97.9 154.4l.8 3M122.2 154.4l.9 3"/>
<circle cx="54.3" cy="124" r="2.77"/>
<circle cx="73.9" cy="124" r="2.77"/>
<circle cx="99.4" cy="124" r="2.77"/>
<circle cx="15.2" cy="154.1" r="2.77"/>
<circle cx="27.6" cy="152.1" r="2.77"/>
<circle cx="53.6" cy="160.2" r="2.77"/>
<circle cx="77.4" cy="160.2" r="2.77"/>
<circle cx="98.7" cy="160.2" r="2.77"/>
<circle cx="123.1" cy="160.2" r="2.77"/>
</g>
<text font-size="11.3" x="46.8" y="203">RISEPOWER AUTOTECK CO.,LTD</text>
<text font-size="8.5" x="179.8" y="202.2">Machine Name</text>
<text font-size="6.8" x="39.7" y="28.3">PPR Plug and O-ring auto assembly machine Pneumatic circuit (S1)</text>
<g font-size="5.7">
<text x="115" y="47.3">Parts name</text>
<text x="178.5" y="65.3">SMC</text>
</g>
<g font-size="5.3">
<text x="107.6" y="46.9">NO.</text>
<text x="178.5" y="51.5">SMC</text>
<text x="178.5" y="56.1">SMC</text>
<text x="178.5" y="60.7">DOYO</text>
<text x="178.5" y="69.5">DOYO</text>
<text x="178.5" y="74.1">Mindman</text>
<text x="178.5" y="78.7">DOYO</text>
<text x="178.5" y="83.3">SMC</text>
<text x="178.5" y="87.8">DOYO</text>
<text x="108.7" y="92.4">10</text>
<text x="178.5" y="92.4">Mindman</text>
<text x="117.1" y="126.3">10</text>
</g>
<text font-size="5.1" x="218.7" y="201.1">PPR Plug and O-ring auto assembly machine</text>
<g font-size="4.9">
<text x="135.8" y="56.1">AC40A-04DG-A</text>
<text x="135.8" y="60.7">TV2510-DC24V</text>
<text x="135.8" y="65.3">MXH16-40-M9BL</text>
<text x="135.8" y="74.1">MCGD-03-16-30</text>
<text x="135.8" y="78.7">TV2510-DC24V</text>
<text x="135.8" y="83.3">MHZ2-20D-M9BL</text>
<text x="135.8" y="87.8">TV2520-DC24V</text>
<text x="135.8" y="92.4">MCMA-11-25-75M</text>
</g>
<text font-size="4.4" x="135.8" y="69.5">TV2510-DC24V</text>
<text font-size="4" x="130.9" y="158">3</text>
</svg>
